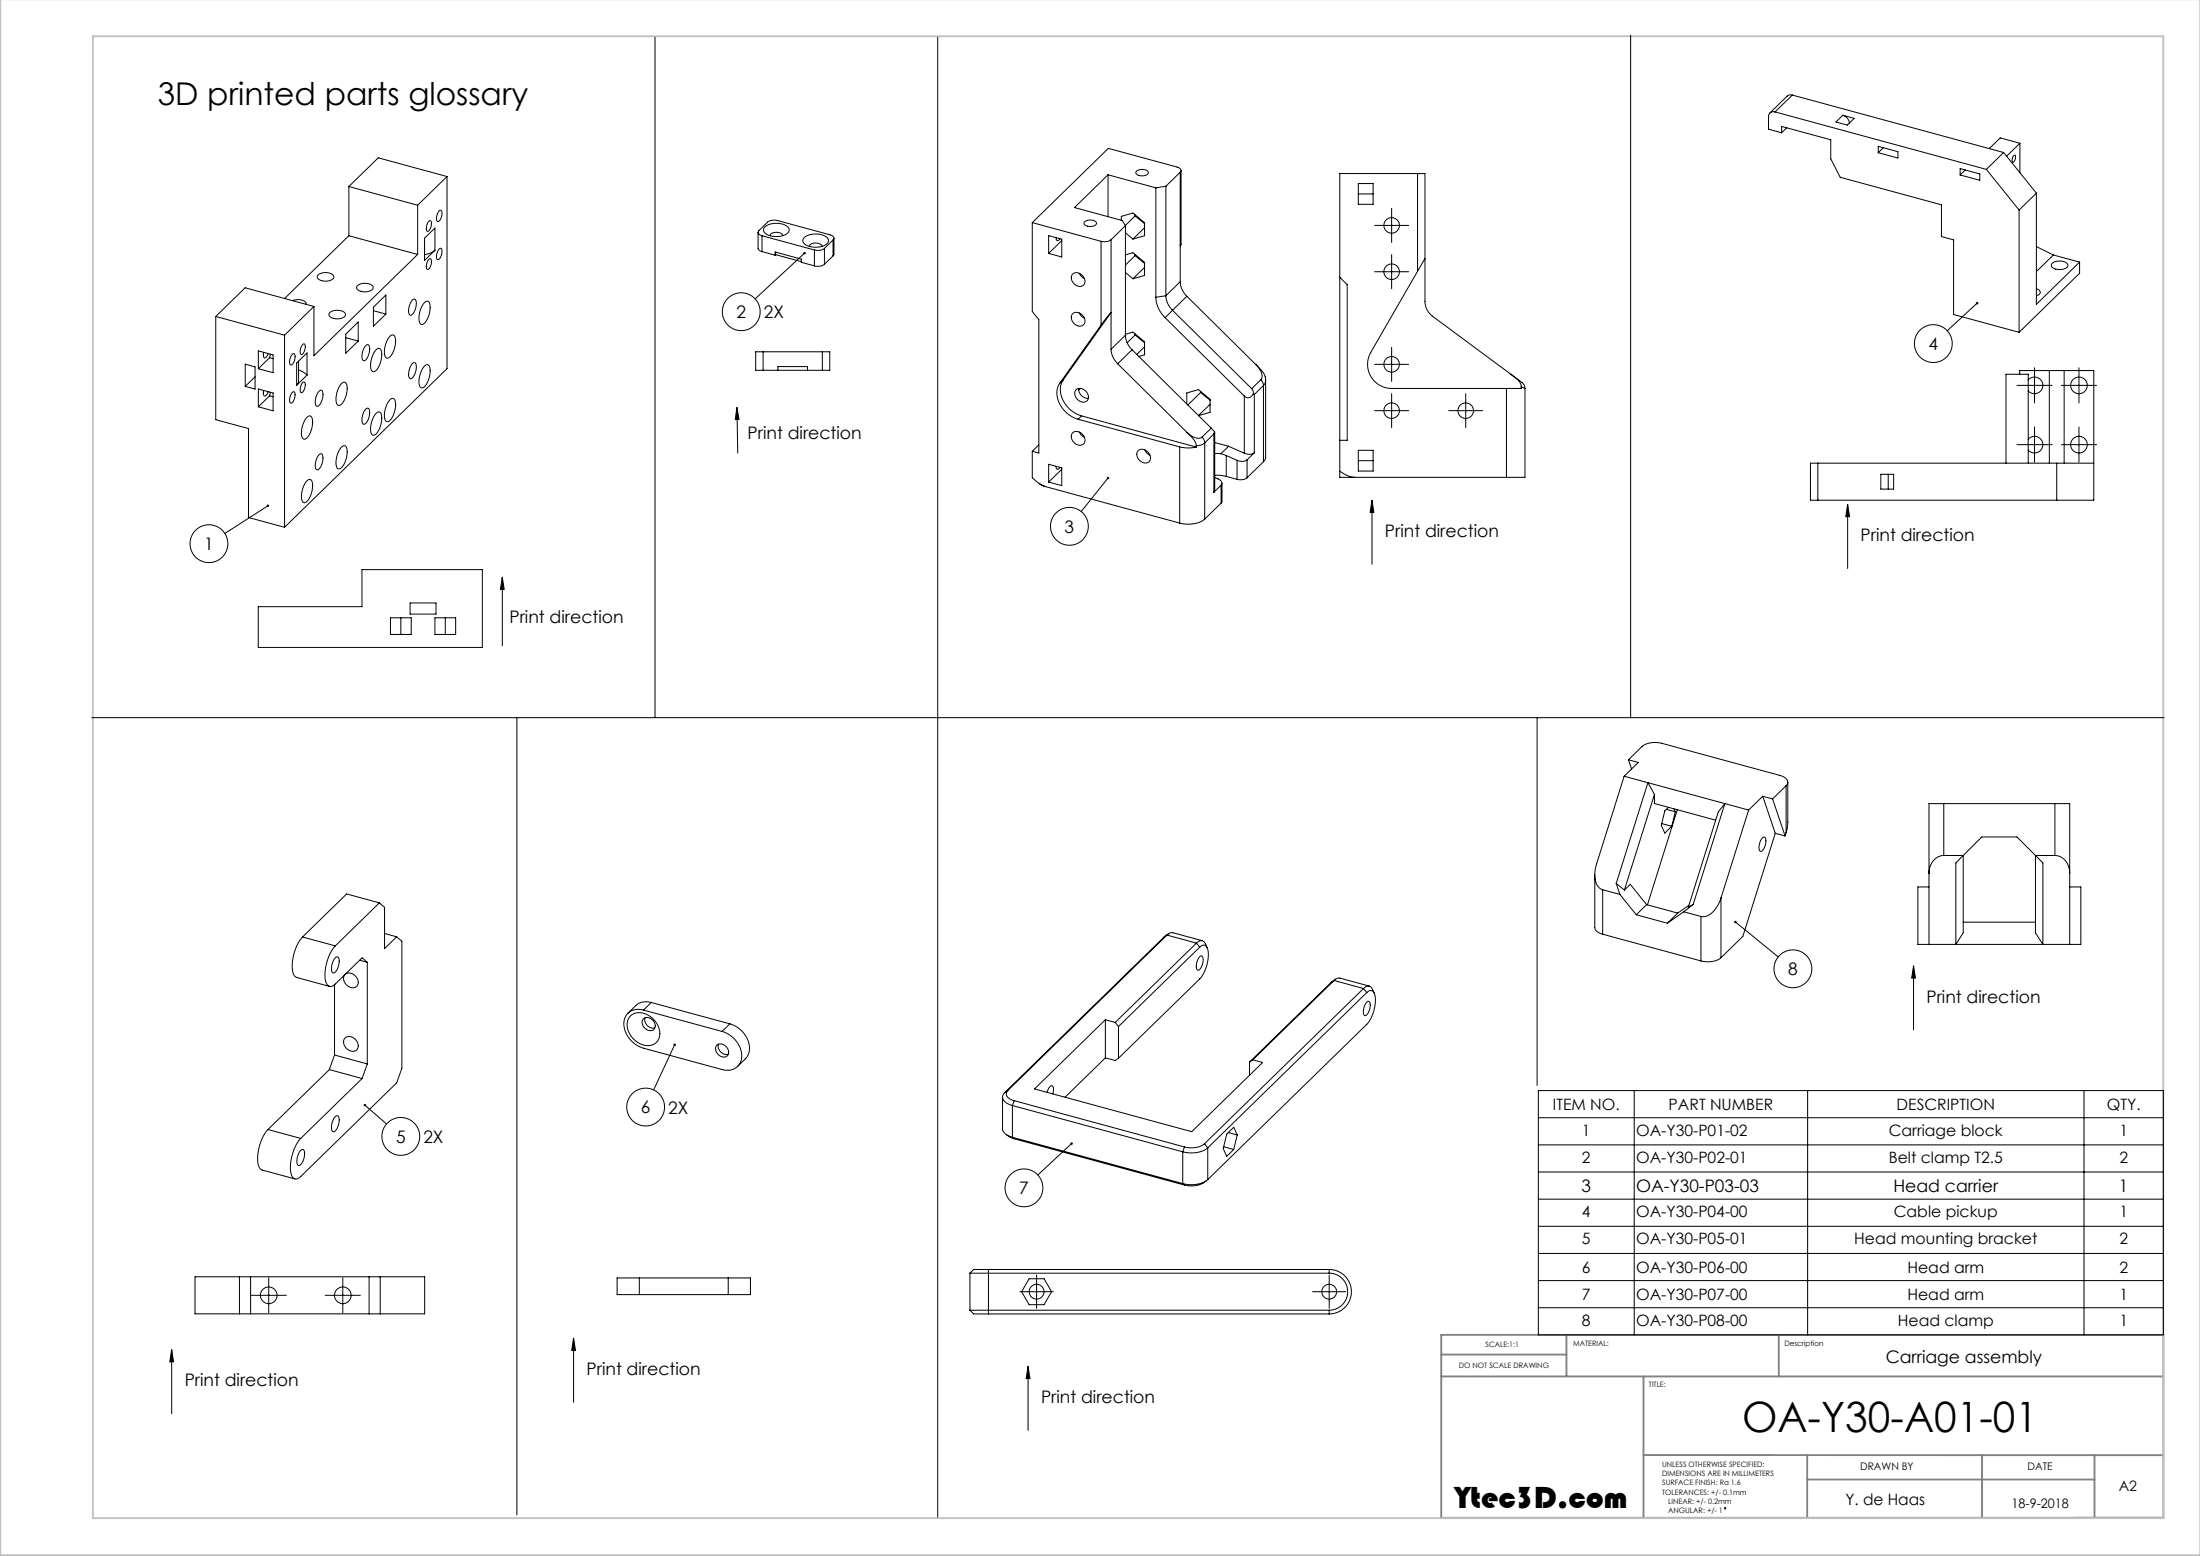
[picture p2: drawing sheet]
<svg xmlns="http://www.w3.org/2000/svg" width="594mm" height="420mm" viewBox="0 0 594 420" stroke-linecap="round" stroke-linejoin="round" font-family="sans-serif">
<g fill="none" stroke="#000" stroke-width=".27">
<path d="M176.9 10.1v183.6M253.2 10.1v399.4M440.3 9.5v184.2M479.3 30.2a1.29 1.29 0 0 0-1.8 1.2v3.5l3.5 .9M479.3 30.2l57 15.5M481 35.8v-1.7l13.3 3.6v5.2l2.6 5 27.3 7.4v8.6l3.3 .8v20.2l17.7 4.8M482.4 34.5l-1.4 1.3M483.9 25.7l-.6-.1-.6 .2-4.8 4.7M483.9 25.7l-4.6 4.5M483.9 25.7l57.1 15.5M495.7 32.9l1.9-1.8 3 .8-1.8 1.9zM497.6 31.1a2.47 2.47 0 0 1 1.7 2.1"/>
<path d="M507.1 39.5l5.3 1.4v1.8l-5.3-1.5zM508.5 39.9l-1.4 1.3M545.4 38.7l-5.3-1.5-3 2.9M545.4 38.7l-3.6 3.5M545.4 38.7v7.9M94.2 50.3l18.6 5.1M94.2 50.3v13.3M112.8 55.4v13.3M115.8 59.7l.3-.1a2.08 2.08 0 0 1-.7 2.8 2.33 2.33 0 0 1 .4-2.7zM118.6 56.9l.3-.2a1.96 1.96 0 0 1-.1 2.7l-.5 .4a1.96 1.96 0 0 1 .1-2.7zM120.7 47.7l-7.9 7.7M120.7 47.7v51.8l-43.9 42.8"/>
<path d="M120.7 47.7l-18.6-5.1-7.9 7.7M292.8 59.9a2.29 2.29 0 0 1 3.3 .3 2.15 2.15 0 0 1-3.3 .5l-.1-.4zM299.2 47.2l12.9 3.5M299.2 47.2l-9.1 8.8 12.9 3.5 .9 1.4M299.2 47.2v11.3M302.8 59.5v-1.1l3.1-.9 3.1 2.6v3.5l-3.1 .9M306.5 58v.3M306.5 58.3l-2.7 2.6M306.5 58.3l2.5 2.1M306.8 46.3a2.29 2.29 0 0 1 3.3 .3 2.15 2.15 0 0 1-3.3 .4l-.1-.4zM312.1 50.7v29.6M314.8 50.3l-2.7 .4"/>
<path d="M314.8 50.3v29.5M318.7 46.5a.87 .87 0 0 0 0-1 .87 .87 0 0 0-.9-.4l-18.5-5.1-20.6 20.1M318.7 46.5l-3.9 3.8M318.7 46.5v29.5M318.9 46v20M366.7 49.5h4v5.6h-4zM366.7 52.3h4M375.7 58.3v5M382.7 46.8h2v34.5a5 5 0 0 0 2.1 4l21.1 15.7M382.7 46.8h-21v80.4M382.7 46.8v26.4M529.2 45.5l5.3 1.5v1.7l-5.3-1.5z"/>
<path d="M530.6 45.9l-1.4 1.3M536.3 45.7l8.9 11M541 41.2l-4.7 4.5M541 41.2l8.8 10.9M543.7 42l.2-.1a1.11 1.11 0 0 1-.2 1.8l-.1 .1a1.11 1.11 0 0 1 .1-1.8zM545.2 56.7v33M549.8 52.1l-4.6 4.6M549.8 52.1v30l11.7-11.3M85.9 74.2a3.3 3.3 0 0 1 4.2 .3 1.33 1.33 0 0 1-1.6 1.4 2.26 2.26 0 0 1-2.8-1.2zM94.2 63.6l18.6 5.1M94.2 63.6l-17.4 17M96.5 77.1a3.3 3.3 0 0 1 4.2 .3 1.33 1.33 0 0 1-1.6 1.3 2.26 2.26 0 0 1-2.8-1.1z"/>
<path d="M112.8 68.7l-28 27.3v-13.3M114.6 64.3l2.8-2.7v6l-2.8 2.7zM115.8 70l.3-.2a2.08 2.08 0 0 1-.7 2.9 2.33 2.33 0 0 1 .4-2.7zM117.4 67.6l-1.1 .7-1.7 .4M118.6 67.2l.3-.2a1.96 1.96 0 0 1-.1 2.7l-.5 .4a1.96 1.96 0 0 1 .1-2.7zM204.7 62.7v4.4l.4 .5 .6 .3M205.7 63.6a.88 .88 0 0 1-.8-.4 .88 .88 0 0 1 0-1l2.3-2.2a3.1 3.1 0 0 1 2.7-.5l14.2 3.9a.88 .88 0 0 1 .9 .4 .88 .88 0 0 1-.1 1M205.7 63.6l14.2 3.9M205.7 67.9l3.6 1M205.7 63.6v4.3M206.5 61.3a5.1 5.1 0 0 1 6.4 .3 1.62 1.62 0 0 1-1.6 2 4.7 4.7 0 0 1-5.1-1.2v-.5zM207.9 63.6a2.13 2.13 0 0 1 3.2-.4l.2 .4"/>
<path d="M209.3 68.9v-.9l7.1 1.9v.9l3.5 1M209.4 68.1v.6M209.4 68.7l7 1.9M209.4 68.7l-.1 .2M217.1 64.2a5.1 5.1 0 0 1 6.5 .2 1.62 1.62 0 0 1-1.7 2.1 4.7 4.7 0 0 1-5.1-1.2v-.6zM217.2 68.3l-13.3 12.4M218.5 66.5a2.13 2.13 0 0 1 3.2-.5l.2 .5M219.9 67.5v4.3M222.6 67a3.1 3.1 0 0 1-2.7 .5M222.6 71.3a3.1 3.1 0 0 1-2.7 .5M222.6 67v4.3M224.9 64.8l-2.3 2.2"/>
<path d="M224.9 64.8v4.3M224.9 69.1l-2.3 2.2M225.2 64.3v4.3l-.3 .5M278.7 60.1l18.6 5M278.7 60.1v24l1.8 2.2v36l-1.8-.5M283.1 63.6l3.6 1v4.8l-3.6-1zM285.1 64.1v.3a.53 .53 0 0 0 .5 .6 .53 .53 0 0 0 .6-.6M286.7 65l-3.6 3.4M289.5 74.1a2.15 2.15 0 0 1 2.7 .2 2.15 2.15 0 0 1 .4 2.7 2.21 2.21 0 0 1-2.6-.4 2.21 2.21 0 0 1-.5-2.5zM291.4 73.8l.6 .9 .8 .5M297.3 65.1v22.6M300 64.7a3.1 3.1 0 0 1-2.7 .4"/>
<path d="M300 64.7v29.6M303.9 60.9l-3.9 3.8M303.9 60.9v29.6M303.9 62.8l2 1.7M303.9 68.8l2-.6 3.1 2.6v3.5l-3.1 .9M303.9 73.6l2 1.6M306.5 68.7v.3M306.5 69l-2.6 2.5M306.5 69l2.5 2.1M309 61.5l-3.1 3M309 72.2l-3.1 3M314.8 79.8a5.7 5.7 0 0 0 1.8 4"/>
<path d="M314.8 79.8l-2.7 .5M318.7 66.1l.2-.1-.2 .5M318.7 76a5.7 5.7 0 0 0 1.7 4M318.7 76l-3.9 3.8M320.4 80l-3.8 3.8M320.4 80l18.8 18.5M361.7 74.8l2 2v42h-2M373.2 73.3h5M373.2 60.8h5M375.7 70.8v5M382.7 73.2l-12.6 21.9a6.5 6.5 0 0 0 5.6 9.7h31M384.7 69.8l-2 3.4"/>
<path d="M549.8 77.9a.98 .98 0 0 1 1.1 1 .98 .98 0 0 1-1.1 1M549.8 66.6l4.6 2.2M554.1 71.1a3.2 3.2 0 0 1 4.2 .3 1.23 1.23 0 0 1-1.4 1.3 2.66 2.66 0 0 1-3.1-1zM554.4 68.8l-4.6 4.5M554.4 68.8l7.1 2M561.5 70.8v3l-16.3 15.9M58.3 85.4v27.9l8.8 2.4v24l9.7 2.6M58.3 85.4l18.5 5.1M66.2 98.3l2.7 .7v6l-2.7-.7zM69.8 94.7l3.9 1.1v4.8l-3.9-1.1zM71.2 95.1a1.19 1.19 0 0 0 .3 1.5l.5-.4 .4-.8M72.8 96.6l-3 2.9"/>
<path d="M72.8 96.6l.9 .2M73 95.6l-.2 1M76.8 90.5v51.8M78.9 95.6l.4-.2a1.96 1.96 0 0 1-.2 2.8l-.5 .3a1.96 1.96 0 0 1 .2-2.7zM79 81.1a2.89 2.89 0 0 1 3.7 .9v.2M80.6 97.5v5.6l-.5 .9M80.6 99.8l1.5 .8 .8 .7M81.7 93l.3-.2a1.71 1.71 0 0 1 0 2.4l-.6 .5a2.08 2.08 0 0 1 .3-2.7zM84.8 82.7l-18.6-5-7.9 7.7M84.8 82.7l-8 7.8M89 84.4a3.3 3.3 0 0 1 4.2 .2 1.33 1.33 0 0 1-1.5 1.4 2.26 2.26 0 0 1-2.9-1.2zM93.3 90.2l3.4-3.3v5.2l-3.4 3.2z"/>
<path d="M93.3 91.2l3.4 .9M98.8 93.2l.4-.2a1.39 1.39 0 0 1 .5 2 2.9 2.9 0 0 1-1.5 2.4 2.41 2.41 0 0 1-.1-3zM100.8 82.9l3.4-3.3v5.2l-3.4 3.3zM100.8 83.9l3.4 .9M101.6 94.4a.78 .78 0 0 1 .9-.3 .78 .78 0 0 1 .5 .8 6 6 0 0 1-1.9 5.4h-.2a1.64 1.64 0 0 1-.8-2.1 6.8 6.8 0 0 1 1.5-3.8zM105.3 90.8a.78 .78 0 0 1 .9-.4 .78 .78 0 0 1 .5 .9 6 6 0 0 1-1.9 5.3l-.2 .1a1.64 1.64 0 0 1-.8-2.1 6.8 6.8 0 0 1 1.5-3.8zM111.3 98.2a.64 .64 0 0 1 .9-.2 .64 .64 0 0 1 .2 .8 3.8 3.8 0 0 1-1.5 3.4 1.39 1.39 0 0 1-.5-1.9l.4-1.2zM111.3 81a.64 .64 0 0 1 .9-.2 .64 .64 0 0 1 .2 .9 3.8 3.8 0 0 1-1.5 3.4 1.39 1.39 0 0 1-.5-2l.4-1.2zM114.6 81.6a.78 .78 0 0 1 1-.3 .78 .78 0 0 1 .5 .9 6 6 0 0 1-1.9 5.3l-.3 .1a1.64 1.64 0 0 1-.8-2.1 6.8 6.8 0 0 1 1.5-3.9zM114.6 98.8a.78 .78 0 0 1 1-.3 .78 .78 0 0 1 .5 .8 6 6 0 0 1-1.9 5.4h-.3a1.64 1.64 0 0 1-.8-2.1 6.8 6.8 0 0 1 1.5-3.8zM206 95h-2v5h2M206 95v5"/>
<path d="M206 95h16M206 100h16M210 100v-1h8v1M222 95h2v5h-2M222 95v5M289.5 84.8a2.15 2.15 0 0 1 2.7 .2 2.15 2.15 0 0 1 .4 2.7 2.21 2.21 0 0 1-2.6-.4 2.21 2.21 0 0 1-.5-2.5zM291.4 84.5l.6 .9 .8 .5M297.3 87.7l2.7-3.4-12.9 18.2M297.3 87.7l-11.2 15.8M300 94.3a5.7 5.7 0 0 0 1.8 3.9M301.8 98.2l18.7 18.5M303.9 90.5a5.7 5.7 0 0 0 1.8 3.9"/>
<path d="M303.9 90.5l-3.9 3.8M303.9 90.2l2-.6 3.1 2.7v3.5l-1.5 .4M305.7 94.4l21.3 21.2M305.7 94.4l-3.9 3.8M306.5 90.4l-2.2 2.1M306.5 90.1v.3M306.5 90.4l2.5 2.1M309 93.6l-2.1 2.1M312.1 80.3a7.9 7.9 0 0 0 2.5 5.5M314.6 85.8l21.4 21.1M316.6 83.8l-2 2M316.6 83.8l21.3 21.1"/>
<path d="M339.2 98.5l1 1a3.3 3.3 0 0 1 .9 4.6M339.2 98.5a3.7 3.7 0 0 1 1.4 3.8l-.2 .2M373.2 98.3h5M375.7 95.8v5M533.8 81.8l-8.1 7.5M68.9 101.7l-2.7 2.6M69.8 105l3.9 1.1v4.8l-3.9-1.1zM71.2 105.4a1.19 1.19 0 0 0 .3 1.5l.5-.4 .4-.8M72.8 106.8l-3 3M72.8 106.8l.9 .3M73 105.9l-.2 .9M78.9 105.9l.4-.2a1.96 1.96 0 0 1-.2 2.8l-.5 .3a1.96 1.96 0 0 1 .2-2.7z"/>
<path d="M81.7 103.3l.3-.2a1.71 1.71 0 0 1 0 2.4l-.6 .5a2.08 2.08 0 0 1 .3-2.7zM82.9 112.6a.78 .78 0 0 1 .9-.3 .78 .78 0 0 1 .5 .8 6 6 0 0 1-1.9 5.4l-.2 .1a1.64 1.64 0 0 1-.8-2.2 6.8 6.8 0 0 1 1.5-3.8zM82.9 101.3v-6l-2.8 2.7v6M82.9 101.3l-2.8 2.7M86.2 105.5l.4-.2a1.39 1.39 0 0 1 .5 2 2.9 2.9 0 0 1-1.5 2.4 2.41 2.41 0 0 1-.1-3zM92.2 103.5a.78 .78 0 0 1 1-.3 .78 .78 0 0 1 .5 .8 6 6 0 0 1-1.9 5.4l-.3 .1a1.64 1.64 0 0 1-.8-2.2 6.8 6.8 0 0 1 1.5-3.8zM98.8 110.4l.4-.2a1.39 1.39 0 0 1 .5 1.9 2.9 2.9 0 0 1-1.5 2.4 2.41 2.41 0 0 1-.1-2.9zM101.6 111.5a.78 .78 0 0 1 .9-.3 .78 .78 0 0 1 .5 .9 6 6 0 0 1-1.9 5.3l-.2 .1a1.64 1.64 0 0 1-.8-2.1 6.8 6.8 0 0 1 1.5-3.9zM105.3 107.9a.78 .78 0 0 1 .9-.3 .78 .78 0 0 1 .5 .8 6 6 0 0 1-1.9 5.4h-.2a1.64 1.64 0 0 1-.8-2.1 6.8 6.8 0 0 1 1.5-3.8zM199 109.9l.2 12.4M199 109.9l.5 3.3-1 .1zM286.1 103.5a6.5 6.5 0 0 0 2.5 8.5l2.5 1.2"/>
<path d="M287.1 102.5a6.5 6.5 0 0 0 2.5 8.6l2.4 1.2M287.1 102.5l-1 1M289.5 116.9a2.15 2.15 0 0 1 2.7 .3 2.15 2.15 0 0 1 .4 2.6 2.21 2.21 0 0 1-2.6-.3 2.21 2.21 0 0 1-.5-2.6zM290.6 105.2a2.21 2.21 0 0 1 2.5 .3 2.21 2.21 0 0 1 .5 2.6 2.21 2.21 0 0 1-2.5-.1 2.21 2.21 0 0 1-.8-2.3zM291.1 113.2l27.4 7.4M291.3 104.8a2.46 2.46 0 0 0 2.6 2.7M291.4 116.6l.6 .9 .8 .5M291.7 104.8l-.4 .5M292 112.3l31 8.4M292 112.3l-.9 .9M320.4 109v-2.9l3.2-.9 3.1 2.6v3.5l-3.1 .9 3.1-3.1M320.5 116.7l1.9 2.1 .6 1.5"/>
<path d="M320.5 116.7a3.8 3.8 0 0 0 3.8 1.4l.3-.1M324.2 105.7v.2M324.2 105.9l-3.5 3.4M324.2 105.9l2.5 2.2M324.6 118l.5 .7 .2 .9M325.3 119.6l-1.2 .6-1.1 .1M325.3 119.6v20.5M327 115.6l.9 .9M327 115.6l-2.4 2.4M327.7 117.1l-2.4 2.5M327.7 117.1v15.8M327.9 116.5l-.2 .6"/>
<path d="M327.9 116.5l.1 15.9-.3 .5M328 119.4l3.7 1.1M336 106.9v15.4M337.9 104.9l.4 .6 .1 .8M338.4 106.3a1.45 1.45 0 0 1-2.4 .6M338.4 106.3l.3 .2M338.7 106.5v15.7M340.4 102.5l.5 .7 .2 .9M340.4 102.5l-2.5 2.4M341.1 104.1l-2.4 2.4M341.1 104.1v20.5M341.7 102.6v20.8l-.6 1.2"/>
<path d="M373.2 110.8h5M375.7 108.3v5M393.2 110.8h5M395.7 108.3v5M406.7 104.8v24M407.9 101a10.8 10.8 0 0 1 3.7 3.2l.1 .7M407.9 101l2.2 1.9 .5 .8 .1 .7M410.7 104.4l1 .5M410.7 104.4v.4h-4M411.7 104.9v23.9h-5M545.3 101v-1h20v35h-74.5M546.8 104h5"/>
<path d="M547.6 118.5a2.25 2.25 0 0 1 3.3-.1 2.25 2.25 0 0 1 0 3.3 2.25 2.25 0 0 1-3.3-.2M547.6 102.5a2.25 2.25 0 0 1 3.3-.1 2.25 2.25 0 0 1 0 3.3 2.25 2.25 0 0 1-3.3-.2M549.3 101.5v5M549.3 117.5v5M553.3 100v25M557.3 100v25M558.8 104h5M561.3 101.5v5M561.3 117.5v5M72.3 136.5l-11.6 7.5M82.9 129.8a.78 .78 0 0 1 .9-.4 .78 .78 0 0 1 .5 .9 6 6 0 0 1-1.9 5.4h-.2a1.64 1.64 0 0 1-.8-2.1 6.8 6.8 0 0 1 1.5-3.8zM86.2 122.7l.4-.2a1.39 1.39 0 0 1 .5 1.9 2.9 2.9 0 0 1-1.5 2.4 2.41 2.41 0 0 1-.1-2.9z"/>
<path d="M92.2 120.7a.78 .78 0 0 1 1-.4 .78 .78 0 0 1 .5 .9 6 6 0 0 1-1.9 5.3l-.3 .1a1.64 1.64 0 0 1-.8-2.1 6.8 6.8 0 0 1 1.5-3.8zM278.7 121.8v7.2a8.7 8.7 0 0 0 3.6 2.3M280.5 120.1l-1.8 1.7M280.6 130.5l1.7 .8M282.3 131.3l36.2 9.9M283.1 125.3l3.6 1v4.8l-3.6-1zM285.1 125.9v.2a.53 .53 0 0 0 .5 .6 .53 .53 0 0 0 .6-.5M286.7 126.7l-3.6 3.4M299.2 129l-7.3 9.1M307.2 121.7a2.15 2.15 0 0 1 2.7 .3 2.15 2.15 0 0 1 .3 2.6 2.21 2.21 0 0 1-2.5-.3 2.21 2.21 0 0 1-.5-2.6zM309.1 121.4l.6 .9 .8 .6M318.5 120.6a9.3 9.3 0 0 0 4.5 .1"/>
<path d="M318.5 120.6v20.6M323 120.3v.4M328 128.9l.9 .4a1.13 1.13 0 0 1 .8 1.7M328 122.4l1.7 .1M328 128.3l3.1 .3M329.7 122.5l1.4 .5M329.7 131l-2 1.9M329.7 131v4.8M329.7 135.8l-4.4 4.3M329.9 130.4v4.9l-.2 .5M331.1 123v5.6M331.1 123l2.9 1.3"/>
<path d="M331.1 128.6l2.9 .8M331.7 120.5l4.3 1.8M331.7 120.5l-2 2M334 124.3v5.1M336.7 124.1a2.7 2.7 0 0 1-2.7 .2M336.7 129a3.1 3.1 0 0 1-2.7 .4M336.7 124.1v4.9M338.7 122.2a2.64 2.64 0 0 1-2.7 .1M338.7 122.2l-2 1.9M341.1 124.6l-4.4 4.4M361.7 127.2a7 7 0 0 0 4 1.6M361.7 127.2v1.6h4"/>
<path d="M365.7 128.8h41M366.7 121.5h4v5.6h-4zM366.7 124.3h4M370.4 135v17.3M370.4 135l.5 3.3h-1zM490.8 125h-2v10h2M490.8 125h74.5M490.8 125v10M498.9 136.2l.5 3.3h-1zM498.9 136.2v17.3M507.8 128h3.5v4h-3.5zM509.8 128v4"/>
<path d="M541.6 125v-24h6v24M546.8 120h5M555.3 125v10M558.8 120h5M135.6 155.8v18.5M135.6 155.8l.5 3.3h-1zM325.3 140.1a7.7 7.7 0 0 1-6.8 1.1M69.7 163.8h28v-10h32.5v21h-60.5zM105.4 166.8h5.6v4.5h-5.6zM108.2 166.8v4.5M110.7 162.8h7v3h-7zM117.4 166.8h5.6v4.5h-5.6z"/>
<path d="M120.2 166.8v4.5M24.8 193.7h559.5M139.6 193.7v215.2M415 193.7v99.3M438.5 209.5l-7.4 23.8a6.4 6.4 0 0 0 .7 6.4l.9 .5M438.5 209.5l6.4 1.8M439.7 205.1l3.6-3.6a6.3 6.3 0 0 1 5.4-.8l31.9 8.6a2.17 2.17 0 0 1 2.1 2.1l-.5 .7M439.7 205.1l2.6 .7-3.8 3.7M439.7 205.1l.8 2.5M444.9 211.3l27.2 7.4M444.9 211.3l-8.5 27.2M444.9 211.3l1.8 3.1"/>
<path d="M446.7 214.4l-8.1 25.8M446.7 214.4v2.5l16.5 4.5M449.9 218.5l2.4 .6M450.5 217.9l-1 1-1 3.9 1 2.1 1.9-1.9M452 218.3l.3 .8M452.3 219.1l-.9 3.9M452.9 218.6l-8.1 25.6M465.7 216.9l-8.5 27.2-1.4 .8 8.1-25.8zM472.1 218.7l-7.4 23.7M475.9 214.9l-3.8 3.8M475.9 214.9l3.4 10M475.9 214.9l2.7 .8"/>
<path d="M478.6 215.7l3.4 10M482.2 212.1l-3.6 3.6M482.2 212.1v12.7M482.7 211.1v10.9l-.5 2.8M524.8 216.9h-4v38M524.8 216.9v14M524.8 216.9h30M554.8 216.9h4v38M554.8 216.9v14M430.6 236.1v14.2a2.38 2.38 0 0 0 2.1 1.9M436.4 238.5l1 2.9M436.4 238.5l2.2 1.7"/>
<path d="M448.7 222.3l2.7 .7M475.9 226.2a.54 .54 0 0 1 .7-.2 .54 .54 0 0 1 .2 .7l-.3 1.7a1.24 1.24 0 0 1-1.3 1.3 3.4 3.4 0 0 1 .7-3.5zM479.3 224.9l-8.7 27.8-5.9 5.8M479.3 224.9l2.7 .8M482.2 224.8l-.2 .9M520.8 239.4h-3v15.5h44v-15.5h-3M524.8 230.9a4.4 4.4 0 0 0-4 4.8M524.8 230.9h5.3v20.9l-2 3.1v-22l7-7h9.5l7 7v22l-2-3.1v-20.9h5.2M554.8 230.9a4.4 4.4 0 0 1 4 4.8M81.7 252.9a11.7 11.7 0 0 0-2.4 10.2l.8 .7 8.9 2.5M81.7 252.9l8.8 2.4M90.5 255.3a11.7 11.7 0 0 0-2.3 10.2 1.32 1.32 0 0 0 1.1 .8 1.32 1.32 0 0 0 1.2-.7l7.3-7.1 1.4 1.2"/>
<path d="M90.6 258.5a.6 .6 0 0 1 .7-.1 .6 .6 0 0 1 .3 .7v.7a2.78 2.78 0 0 1-1.7 2.8 3.2 3.2 0 0 1 .3-3.7zM97.1 259.2l2.1 .5M99.2 259.7v27.5M102.4 243.7l-11.9 11.6M102.4 243.7l1.4 1.2v11.2l3.3-3.2M102.4 243.7l-8.8-2.4-11.9 11.6M103.8 252l3.3 .9M107.1 252.9l1.4 1.2v34.3l-1.4 3.9-25.9 25.3a1.41 1.41 0 0 1-1.6 .6 1.41 1.41 0 0 1-1-1.4 12.3 12.3 0 0 1 2.6-9.5M314.2 253l-42.9 41.9M315.1 252.4l.7-.5 .9-.1 7.9 2.1M315.1 252.4l-43 41.9M315.1 252.4l7.9 2.2"/>
<path d="M315.1 252.4l-.9 .6M315.5 252.1l-1.3 .9M323 254.6a1.33 1.33 0 0 1 1.3-.7 1.33 1.33 0 0 1 1.2 .9l.4 1M323 254.6l-21.9 21.4M323 254.6l.9 1.1M323.8 258.3l.6-.3a2.55 2.55 0 0 1-.2 3.3 .67 .67 0 0 1-.9 .6 .67 .67 0 0 1-.3-1l.3-1.6zM323.9 255.7a1.16 1.16 0 0 1 1.3-.6 1.16 1.16 0 0 1 .9 1.1 10.1 10.1 0 0 1-2.2 8l-21.9 21.4M323.9 255.7l-21.9 21.4M432.7 240.2l4.7 1.2M432.7 252.2l26.6 7.2M432.7 240.2v12M437.4 241.4l4.4 5.5"/>
<path d="M438.6 240.2l1.6-1.5 4.4 5.5M441.8 246.9l8.4 2.3M444.6 244.2l-2.8 2.7M444.6 244.2l8.4 2.3M453 246.5l-2.8 2.7M454.6 246.1l4.7 1.3M454.6 246.1l-4.4 3.1M456 244.4l-3 2.1M457.2 244.1l-2.6 2M459.3 247.4v12M464.7 242.4a6.6 6.6 0 0 1-4.8 5.1l-.6-.1M464.7 258.5a6.3 6.3 0 0 1-5.4 .9"/>
<path d="M464.7 242.4v16.1M468.5 248.9l11.6 9.4M530.1 248.9h19.5M90.3 265.8v19M93.2 263a2.35 2.35 0 0 1 2.8 .5 2.35 2.35 0 0 1 .3 2.8 2.36 2.36 0 0 1-2.8-.5 2.36 2.36 0 0 1-.4-2.7M170.2 274.2a4.8 4.8 0 0 1 6.8 1.6 3.9 3.9 0 0 1-.7 6.2 5.6 5.6 0 0 1-6.7-6.9zM173.7 272.6a4 4 0 0 0-4.4 1.1 4 4 0 0 0-.5 4.6 7.6 7.6 0 0 0 4.9 4.6l21.3 5.8a4 4 0 0 0 4.4-1.1 4 4 0 0 0 .5-4.5 7.6 7.6 0 0 0-4.9-4.7M173.7 272.6l21.3 5.8M173.8 274.9a2.08 2.08 0 0 1 2.5 .5 2.08 2.08 0 0 1 .2 2.5 2.08 2.08 0 0 1-2.5-.5 2.08 2.08 0 0 1-.2-2.5zM174.2 274.7a2.26 2.26 0 0 0 2.6 2.7M175.8 270.6l-1.4-.2a3.9 3.9 0 0 0-2.7 1l-2.1 2.1M175.8 270.6l-2.1 2"/>
<path d="M175.8 270.6l21.3 5.8M197.1 276.4a6.9 6.9 0 0 1 5 8l-.6 1.1-2.3 2.3M197.1 276.4l-2.1 2M298.5 275.3l-19.2 18.6 42.5 11.6 19.1-18.7-2.6-.7M298.5 275.3l2.6 .7M298.5 275.3v10.2M301.1 276l.9 1.1M302 277.1v8.5M359.3 265.3l-21.9 21.4M360.2 264.7l.7-.5 .9-.2 7.9 2.2M360.2 264.7l-21.9 21.4M360.2 264.7l7.9 2.1"/>
<path d="M360.2 264.7l-.9 .6M360.6 264.3l-1.3 1M368.1 266.8a1.33 1.33 0 0 1 1.3-.7 1.33 1.33 0 0 1 1.2 .9l.5 1.1M368.1 266.8l-42.9 41.9M368.1 266.8l.9 1.1M368.9 270.6l.6-.3a2.54 2.54 0 0 1-.2 3.3 .67 .67 0 0 1-.9 .5 .67 .67 0 0 1-.3-1l.2-1.2zM369 267.9a1.16 1.16 0 0 1 1.3-.5 1.16 1.16 0 0 1 .9 1.1 10.2 10.2 0 0 1-2.2 8l-42.9 41.9M369 267.9l-42.9 41.9M516.7 260.7v17.3M516.7 260.7l.5 3.3h-1.1zM88.9 288.7l8.9 2.4M88.9 288.7l-16.5 16.2"/>
<path d="M90.3 284.8l8.9 2.4M90.3 284.8l-1.4 3.9M93.1 280.2a2.37 2.37 0 0 1 2.7 .2 2.37 2.37 0 0 1 .8 2.5 1.92 1.92 0 0 1-3.3-.2 1.99 1.99 0 0 1-.2-2.5zM97.8 291.1l-16.6 16.2M98.5 298.3l5.9 5.1M99.2 287.2l-1.4 3.9M182.2 282l-5.7 12.2M193.6 282.1a2.08 2.08 0 0 1 2.5 .4 2.08 2.08 0 0 1 .2 2.5 2.08 2.08 0 0 1-2.4-.4 2.08 2.08 0 0 1-.3-2.5zM194 281.9a2.26 2.26 0 0 0 2.6 2.7M270.7 296.1v8.6a2.82 2.82 0 0 0 2.6 2.3M271.3 294.9a1.67 1.67 0 0 0 .5 2.9l1.5 .6M272.1 294.3a1.41 1.41 0 0 0 .7 2.4l1 .4"/>
<path d="M272.1 294.3l-.8 .6M273.3 298.4l46 12.5M273.3 298.4v8.6M273.8 297.1l46 12.5M273.8 297.1l-.5 1.3M282.7 294.9a1.87 1.87 0 0 1 1.4-1.8 2.46 2.46 0 0 1 .2 2.2M298.5 285.5l-10.9 10.7M298.5 285.5l2.6 .8 .9-.7M337.4 286.7v3.5M338.3 286.1l-.9 .6M415.4 294.4h168.7v65.9h-168.7zM441.2 294.4v65.9"/>
<path d="M488.1 294.4v65.9M562.7 294.4v65.9M72.4 304.9a11.7 11.7 0 0 0-2.4 10.2l.8 .7 8.8 2.4M72.4 304.9l8.8 2.4M81.2 310.5a.6 .6 0 0 1 .8-.1 .6 .6 0 0 1 .2 .7v.6a2.78 2.78 0 0 1-1.6 2.9 3.2 3.2 0 0 1 .3-3.7zM90.6 301.3a.6 .6 0 0 1 .7 0 .6 .6 0 0 1 .3 .7v.6a2.78 2.78 0 0 1-1.7 2.9 3.2 3.2 0 0 1 .3-3.7zM271.7 306.2l2.1 1.2M273.3 307l46 12.5M273.3 307l.5 .4M273.8 307.4l46 12.5M289.3 308.7l-9.1 8.5M319.3 310.9v8.6"/>
<path d="M319.3 319.5l.5 .4M319.8 309.6l-.5 1.3M325.2 308.7a6.3 6.3 0 0 1-5.4 .9M325.2 308.7l.9 1.1M325.7 318.7a6.5 6.5 0 0 1-5.9 1.2M326.1 309.8a7.8 7.8 0 0 1-6.8 1.1M326.1 318.4a7.8 7.8 0 0 1-6.8 1.1M326.1 309.8v8.6M330.4 309.5l2.7 .8M331.6 305.7l2.4 .7M334 306.4l-.9-2.1-1.9 1.8-.9 3.9 .9 2.1 1.9-1.8M334 306.4l-.9 3.9"/>
<path d="M415.4 309h168.7M415.4 316.4h168.7M415.4 301.7h168.7M415.4 323.7h168.7M415.4 331h168.7M415.4 338.3h168.7M64.7 344.6h-12v10h12M64.7 344.6v10M64.7 344.6h38M64.7 354.6h38M67.7 344.6v10M70.1 349.6h5"/>
<path d="M72.6 347.1v5M90.1 349.6h5M92.6 347.1v5M99.7 344.6v10M102.7 344.6h12v10h-12M102.7 344.6v10M172.6 344.9h-6v4.5h6M172.6 344.9v4.5M172.6 349.4h24M172.6 344.9h24M196.6 344.9h6v4.5h-6M196.6 344.9v4.5"/>
<path d="M261.9 353.7h97M261.9 343.7h97M261.9 353.7l1 1h4M261.9 343.7v10M266.9 342.7h-4l-1 1M266.9 354.7h92M266.9 342.7v12M266.9 342.7h92M277.4 348.7h5M277.9 345.2h4l2 3.5-2 3.5h-4l-2.1-3.5zM279.9 346.2v5M356.4 348.7h5"/>
<path d="M358.9 343.7a5 5 0 0 1 5 5 5 5 0 0 1-5 5M358.9 342.7a6 6 0 0 1 6 6 6 6 0 0 1-6 6M358.9 342.7v1M358.9 353.7v1M358.9 346.2v5M415.4 345.7h168.7M415.4 353h168.7M46.4 364.3l.5 3.3h-1.1zM46.4 364.3v17.3M154.9 361.2l.5 3.3h-1zM154.9 361.2v17.3M277.6 368.8l.5 3.3h-1z"/>
<path d="M277.6 368.8v17.3"/>
<circle cx="375.7" cy="73.3" r="2.1"/>
<circle cx="375.7" cy="60.8" r="2.1"/>
<circle cx="200.1" cy="84.1" r="5.1"/>
<circle cx="375.7" cy="98.3" r="2.1"/>
<circle cx="522" cy="92.7" r="5.1"/>
<circle cx="375.7" cy="110.8" r="2.1"/>
<circle cx="395.7" cy="110.8" r="2.1"/>
<circle cx="561.3" cy="104" r="2.25"/>
<circle cx="561.3" cy="120" r="2.25"/>
<circle cx="56.4" cy="146.8" r="5.1"/>
<circle cx="288.7" cy="142.1" r="5.1"/>
<circle cx="484.1" cy="261.5" r="5.1"/>
<circle cx="174.3" cy="298.8" r="5.1"/>
<circle cx="108.2" cy="306.7" r="5.1"/>
<circle cx="276.5" cy="320.6" r="5.1"/>
<circle cx="72.6" cy="349.6" r="2.25"/>
<circle cx="92.6" cy="349.6" r="2.25"/>
<circle cx="279.9" cy="348.7" r="2"/>
<circle cx="358.9" cy="348.7" r="2"/>
<circle cx="465.8" cy="407.1" r=".19"/>
</g>
<path d="M389.1 365.6h33.8M389.1 371.5h195M422.9 360.3v11.2M443.7 371.5v38.3M480.3 360.3v11.2M443.7 392.8h140.4M487.9 399.4h77.6M487.9 392.8v17M535.2 392.8v16.9M565.5 392.8v16.9M389.1 409.7h195v-49.4h-195v49.5" fill="none" stroke="#808080" stroke-width=".5"/>
<path d="M.1 -.1v419.9h594M25.1 9.8h559v400h-559z" fill="none" stroke="#c0c0c0" stroke-width=".5"/>
<g fill="none" stroke="#000" stroke-width=".27" stroke-dasharray="15.2 1.3 1.3 1.3">
<path d="M375.7 58.3v-2.1M373.2 73.3h-2.1M373.2 60.8h-2.1M375.7 70.8v-2.1M375.7 75.8v2.1M375.7 63.3v2.1M378.2 73.3h2.1M378.2 60.8h2.1M373.2 98.3h-2.1M375.7 95.8v-2.1M378.2 98.3h2.1M373.2 110.8h-2.1"/>
<path d="M375.7 100.8v2.1M375.7 108.3v-2.1M375.7 113.3v2.1M378.2 110.8h2.1M393.2 110.8h-2.1M395.7 108.3v-2.1M395.7 113.3v2.1M398.2 110.8h2.1M546.8 104h-2.2M549.3 117.5v-2.2M549.3 101.5v-2.2M549.3 106.5v2.3"/>
<path d="M551.8 104h2.3M558.8 104h-2.2M561.3 117.5v-2.2M561.3 101.5v-2.2M561.3 106.5v2.3M563.8 104h2.3M546.8 120h-2.2M549.3 122.5v2.3M551.8 120h2.3M558.8 120h-2.2M561.3 122.5v2.3M563.8 120h2.3"/>
<path d="M70.1 349.6h-2.3M72.6 347.1v-2.2M72.6 352.1v2.3M75.1 349.6h2.2M90.1 349.6h-2.3M92.6 347.1v-2.2M92.6 352.1v2.3M95.1 349.6h2.2M277.4 348.7h-2M279.9 346.2v-2M279.9 351.2v2M282.4 348.7h2"/>
<path d="M356.4 348.7h-2M358.9 346.2v-2M358.9 351.2v2M361.4 348.7h2"/>
</g>
<path d="M72.1 136.3a.34 .34 0 0 0 0 .4 .34 .34 0 0 0 .4 .1 .34 .34 0 0 0 .1-.5l-.3 .2 .3-.2zM217 68.1a.34 .34 0 0 0 0 .5 .34 .34 0 0 0 .5 0 .34 .34 0 0 0 0-.5l-.3 .2 .3-.2zM298.9 128.8a.34 .34 0 0 0 0 .5 .34 .34 0 0 0 .5 0 .34 .34 0 0 0 0-.5l-.2 .2 .2-.2zM533.6 81.6a.34 .34 0 0 0 0 .5 .34 .34 0 0 0 .4 0 .34 .34 0 0 0 .1-.5l-.3 .2 .3-.2zM98.3 298.1a.34 .34 0 0 0 .1 .5 .34 .34 0 0 0 .5-.4 .34 .34 0 0 0-.6-.2l.2 .3zM181.9 281.8a.34 .34 0 0 0 .1 .5 .34 .34 0 0 0 .5-.1 .34 .34 0 0 0-.2-.5l-.1 .3 .1-.3zM289.1 308.4a.34 .34 0 0 0 0 .5 .34 .34 0 0 0 .5 0 .34 .34 0 0 0 0-.4l-.3 .2 .3-.2zM468.3 248.7a.34 .34 0 0 0 .2 .5 .34 .34 0 0 0 .4-.4 .34 .34 0 0 0-.6-.2l.2 .3zM135.6 155.8l.5 3.3h-1zM199 109.9l.5 3.3-1 .1zM370.4 135l.5 3.3h-1zM498.9 136.2l.5 3.3h-1zM516.7 260.7l.5 3.3h-1.1zM277.6 368.8l.5 3.3h-1zM154.9 361.2l.5 3.3h-1zM46.4 364.3l.5 3.3h-1.1z" fill="#000"/>
<text font-size="11.3" x="470.4" y="386.6">OA-Y30-A01-01</text>
<g font-size="8.5">
<text x="42.6" y="28.3">3D printed parts glossary</text>
<text x="392.8" y="407">Ytec3D.com</text>
</g>
<g font-size="4.7">
<text x="198.8" y="85.8">2</text>
<text x="206.2" y="85.9">2X</text>
<text x="520.7" y="94.4">4</text>
<text x="201.9" y="118.5">Print direction</text>
<text x="287.4" y="143.7">3</text>
<text x="55.1" y="148.4">1</text>
<text x="373.9" y="144.9">Print direction</text>
<text x="502.4" y="146">Print direction</text>
<text x="137.6" y="168.1">Print direction</text>
<text x="482.8" y="263.2">8</text>
<text x="520.2" y="270.6">Print direction</text>
<text x="173" y="300.5">6</text>
<text x="180.4" y="300.6">2X</text>
<text x="106.9" y="308.4">5</text>
<text x="114.3" y="308.5">2X</text>
<text x="275.2" y="322.3">7</text>
<text x="427" y="321.7">3</text>
<text x="441.7" y="321.7">OA-Y30-P03-03</text>
<text x="511.2" y="321.7">Head carrier</text>
<text x="572.1" y="321.7">1</text>
<text x="158.4" y="371.1">Print direction</text>
<text x="509.2" y="368">Carriage assembly</text>
<text x="49.9" y="374.2">Print direction</text>
<text x="281.1" y="378.7">Print direction</text>
</g>
<g font-size="4.2">
<text x="419.3" y="299.6">ITEM NO.</text>
<text x="450.5" y="299.6">PART NUMBER</text>
<text x="512.1" y="299.6">DESCRIPTION</text>
<text x="568.8" y="299.6">QTY.</text>
<text x="427.1" y="306.5">1</text>
<text x="441.7" y="306.5">OA-Y30-P01-02</text>
<text x="510" y="306.5">Carriage block</text>
<text x="572.2" y="306.5">1</text>
<text x="427.1" y="313.8">2</text>
<text x="441.7" y="313.8">OA-Y30-P02-01</text>
<text x="510" y="313.8">Belt clamp T2.5</text>
<text x="572.2" y="313.8">2</text>
<text x="427.1" y="328.5">4</text>
<text x="441.7" y="328.5">OA-Y30-P04-00</text>
<text x="511.3" y="328.5">Cable pickup</text>
<text x="572.2" y="328.5">1</text>
<text x="427.1" y="335.8">5</text>
<text x="441.7" y="335.8">OA-Y30-P05-01</text>
<text x="500.6" y="335.8">Head mounting bracket</text>
<text x="572.2" y="335.8">2</text>
<text x="427.1" y="343.5">6</text>
<text x="441.7" y="343.5">OA-Y30-P06-00</text>
<text x="515" y="343.5">Head arm</text>
<text x="572.2" y="343.5">2</text>
<text x="427.1" y="350.9">7</text>
<text x="441.7" y="350.9">OA-Y30-P07-00</text>
<text x="515" y="350.9">Head arm</text>
<text x="572.2" y="350.9">1</text>
<text x="427.1" y="357.8">8</text>
<text x="441.7" y="357.8">OA-Y30-P08-00</text>
<text x="512.4" y="357.8">Head clamp</text>
<text x="572.2" y="357.8">1</text>
<text x="498.3" y="406.1">Y. de Haas</text>
</g>
<text font-size="3.9" x="572.1" y="402.5">A2</text>
<text font-size="3.5" x="543.1" y="407">18-9-2018</text>
<g font-size="2.8">
<text x="502.2" y="396.9">DRAWN BY</text>
<text x="547.5" y="396.9">DATE</text>
</g>
<g font-size="2">
<text x="401.1" y="363.7">SCALE:1:1</text>
<text x="424.7" y="363.2">MATERIAL:</text>
<text x="481.8" y="363.2">Description</text>
<text x="393.9" y="369.3">DO NOT SCALE DRAWING</text>
<text x="445.2" y="374.5">TITLE:</text>
<text x="448.8" y="395.9">UNLESS OTHERWISE SPECIFIED:</text>
<text x="448.8" y="398.4">DIMENSIONS ARE IN MILLIMETERS</text>
<text x="448.8" y="400.9">SURFACE FINISH: Ra 1.6</text>
<text x="448.8" y="403.4">TOLERANCES: +/- 0.1mm</text>
<text x="450.4" y="405.9">LINEAR: +/- 0.2mm</text>
<text x="450.4" y="408.4">ANGULAR: +/- 1</text>
</g>
</svg>
